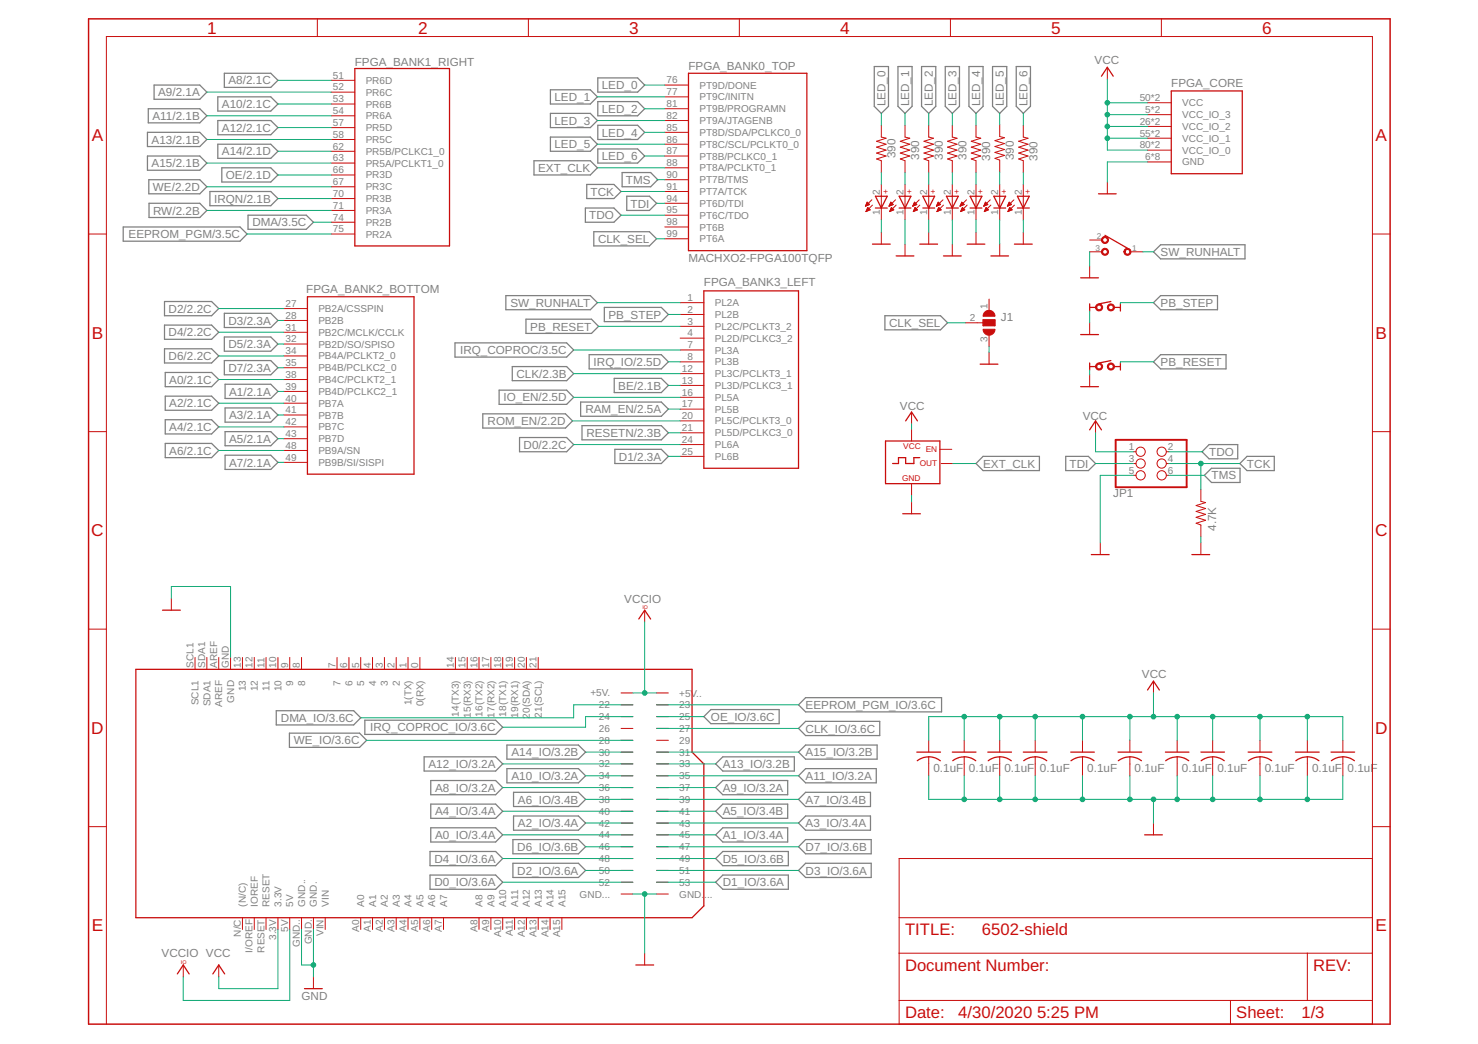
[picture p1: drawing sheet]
<svg xmlns="http://www.w3.org/2000/svg" width="297mm" height="210mm" viewBox="0 0 297 210" stroke-linecap="round" stroke-linejoin="round" font-family="sans-serif">
<g fill="none" stroke="#808080" stroke-width=".25">
<path d="M31 17.1h9.2l1.4 1.4-1.4 1.5h-9.2zM43.8 19.5h10.6l1.5 1.4-1.5 1.4h-10.6zM45.1 14.7h9.3l1.5 1.5-1.5 1.4h-9.3zM110.6 18.1h8l1.5 1.4-1.5 1.4h-8zM120.1 15.7h8l1.5 1.4-1.5 1.4h-8zM175.7 13.4h2.9v8l-1.5 1.4-1.4-1.4zM180.5 13.4h2.8v8l-1.4 1.4-1.4-1.4zM185.2 13.4h2.9v8l-1.5 1.4-1.4-1.4zM190 13.4h2.8v8l-1.4 1.4-1.4-1.4zM194.7 13.4h2.9v8l-1.4 1.4-1.5-1.4zM199.5 13.4h2.8v8l-1.4 1.4-1.4-1.4zM204.2 13.4h2.9v8l-1.4 1.4-1.5-1.4z"/>
<path d="M29.6 31.4h10.6l1.4 1.4-1.4 1.4h-10.6zM29.6 26.6h10.6l1.4 1.4-1.4 1.5h-10.6zM29.8 21.9h10.4l1.4 1.4-1.4 1.4h-10.4zM29.9 36.1h10.3l1.4 1.4-1.4 1.5h-10.3zM42.2 38.5h12.2l1.5 1.4-1.5 1.5h-12.2zM43.8 24.2h10.6l1.5 1.5-1.5 1.4h-10.6zM43.8 29h10.6l1.5 1.4-1.5 1.4h-10.6zM44.6 33.7h9.8l1.5 1.5-1.5 1.4h-9.8zM107.3 32.3h11.3l1.5 1.4-1.5 1.5h-11.3zM110.6 22.8h8l1.5 1.4-1.5 1.5h-8zM110.6 27.6h8l1.5 1.4-1.5 1.4h-8zM117.9 37.1h5.5l1.4 1.4-1.4 1.4h-5.5z"/>
<path d="M120.1 20.4h8l1.5 1.5-1.5 1.4h-8zM120.1 25.2h8l1.5 1.4-1.5 1.4h-8zM120.1 30h8l1.5 1.4-1.5 1.4h-8zM125 34.7h5.8l1.4 1.4-1.4 1.4h-5.8zM126 39.5h4.5l1.5 1.4-1.5 1.4h-4.5zM24.8 45.6h23.4l1.5 1.5-1.5 1.4h-23.4zM30 40.9h10.2l1.4 1.4-1.4 1.4h-10.2zM49.8 43.3h11.8l1.4 1.4-1.4 1.4h-11.8zM101.7 59.4h16.9l1.5 1.5-1.5 1.4h-16.9zM117.6 41.8h5.8l1.4 1.5-1.4 1.4h-5.8zM119.3 46.6h11.2l1.5 1.4-1.5 1.4h-11.2zM231.8 50.6l1.5-1.4h16.9v2.8h-16.9z"/>
<path d="M33.1 70.1h9.4l1.5 1.5-1.5 1.4h-9.4zM33.1 60.6h9.4l1.5 1.4-1.5 1.5h-9.4zM33.1 65.4h9.4l1.5 1.4-1.5 1.4h-9.4zM33.2 74.9h9.3l1.5 1.4-1.5 1.4h-9.3zM33.2 79.7h9.3l1.5 1.4-1.5 1.4h-9.3zM45.1 72.5h9.3l1.5 1.4-1.5 1.5h-9.3zM45.1 63h9.3l1.5 1.4-1.5 1.4h-9.3zM45.1 67.8h9.3l1.5 1.4-1.5 1.4h-9.3zM45.2 77.3h9.2l1.5 1.4-1.5 1.4h-9.2zM91.4 68.9h22.5l1.4 1.5-1.4 1.4h-22.5zM100.3 78.4h13.6l1.4 1.5-1.4 1.4h-13.6zM103 73.7h10.9l1.4 1.4-1.4 1.4h-10.9z"/>
<path d="M105.7 64.2h13.2l1.4 1.4-1.4 1.4h-13.2zM118.4 71.3h14.5l1.4 1.4-1.4 1.5h-14.5zM121.5 61.8h11.4l1.4 1.4-1.4 1.5h-11.4zM123.4 76.1h9.5l1.4 1.4-1.4 1.4h-9.5zM177.8 63.5h11.2l1.4 1.4-1.4 1.4h-11.2zM231.8 60.9l1.5-1.5h11.4v2.9h-11.4zM231.8 72.7l1.5-1.4h13.1v2.9h-13.1zM33.2 84.4h9.3l1.5 1.4-1.5 1.4h-9.3zM33.2 89.2h9.3l1.5 1.4-1.5 1.4h-9.3zM45.2 91.5h9.2l1.5 1.5-1.5 1.4h-9.2zM45.2 82h9.2l1.5 1.4-1.5 1.5h-9.2zM45.2 86.8h9.2l1.5 1.4-1.5 1.4h-9.2z"/>
<path d="M97 83.2h16.6l1.5 1.4-1.5 1.5h-16.6zM104.4 88h9.5l1.4 1.4-1.4 1.4h-9.5zM116.7 80.8h16.2l1.4 1.5-1.4 1.4h-16.2zM117 85.6h15.9l1.4 1.4-1.4 1.4h-15.9zM123.6 90.3h9.3l1.4 1.5-1.4 1.4h-9.3zM197.6 91.8h11.3v2.8h-11.3l-1.4-1.4zM214.2 91.8h4.5l1.5 1.4-1.5 1.4h-4.5zM242 95.6l1.5-1.5h5.7v2.9h-5.7zM243 89.4h5.8v2.8h-5.8l-1.4-1.4zM250.6 91.8h5.5v2.8h-5.5l-1.4-1.4zM55.5 142.9h15.6l1.4 1.4-1.4 1.5h-15.6zM58.2 147.4h14.1l1.4 1.4-1.4 1.5h-14.1z"/>
<path d="M73.3 144.8h26.3l1.4 1.4-1.4 1.5h-26.3zM85.2 152.2h14.4l1.4 1.4-1.4 1.4h-14.4zM86.6 156.9h13l1.4 1.4-1.4 1.5h-13zM101.9 149.8h14.3l1.5 1.4-1.5 1.4h-14.3zM101.9 154.5h14.3l1.5 1.5-1.5 1.4h-14.3zM103.2 159.3h13l1.5 1.4-1.5 1.5h-13zM141.5 144.1l1.4-1.4h13.7v2.8h-13.7zM143.8 153.6l1.5-1.4h14.3v2.8h-14.3zM143.8 158.3l1.5-1.4h13v2.9h-13zM160.5 151.2l1.4-1.4h14.4v2.8h-14.4zM160.5 146.5l1.4-1.5h14.9v2.9h-14.9zM161.9 154.5h14.2v2.9h-14.2l-1.4-1.4z"/>
<path d="M161.9 140.3h27.3v2.8h-27.3l-1.4-1.4zM86.4 175.9h13.2l1.4 1.5-1.4 1.4h-13.2zM86.4 171.2h13.2l1.4 1.4-1.4 1.5h-13.2zM86.6 161.7h13l1.4 1.4-1.4 1.4h-13zM86.6 166.4h13l1.4 1.5-1.4 1.4h-13zM103.1 168.8h13.1l1.5 1.4-1.5 1.5h-13.1zM103.1 173.6h13.1l1.5 1.4-1.5 1.4h-13.1zM103.2 164.1h13l1.5 1.4-1.5 1.4h-13zM143.8 163.1l1.5-1.4h13v2.8h-13zM143.8 167.9l1.5-1.5h13v2.9h-13zM143.8 172.6l1.5-1.4h13.1v2.9h-13.1zM143.8 177.4l1.5-1.5h13.1v2.9h-13.1z"/>
<path d="M160.5 160.7l1.4-1.4h13v2.9h-13zM160.5 165.5l1.4-1.4h13v2.8h-13zM161.9 168.8h13.2v2.9h-13.2l-1.4-1.5zM161.9 173.6h13.2v2.8h-13.2l-1.4-1.4z"/>
</g>
<g fill="none" stroke="#c90d0c" stroke-width=".2">
<path d="M63.8 3.8v3.5M66.5 16.2h4.8M66.5 18.5h4.8M106.2 3.8v3.5M133.6 17.1h4.8M133.6 19.5h4.8M148.6 3.8v3.5M191 3.8v3.5M222.5 13.5v2.4M233.4 3.8v3.5M66.5 20.9h4.8M66.5 23.3h4.8"/>
<path d="M66.5 25.7h4.8M66.5 28h4.8M66.5 30.4h4.8M66.5 32.8h4.8M66.5 35.2h4.8M66.5 37.5h4.8M66.5 39.9h4.8M133.6 21.9h4.8M133.6 24.2h4.8M133.6 26.6h4.8M133.6 29h4.8M133.6 31.4h4.8"/>
<path d="M133.6 33.7h4.8M133.6 36.1h4.8M133.6 38.5h4.8M177.1 25.2v2.4l1 .2-1.9 .6 1.9 .6-1.9 .6 1.9 .6-1.9 .6 1.9 .6-1.9 .6 .9 .3v2.4M177.1 37.1v7.1M181.9 25.2v2.4l.9 .2-1.9 .6 1.9 .6-1.9 .6 1.9 .6-1.9 .6 1.9 .6-1.9 .6 1 .3v2.4M181.9 37.1v7.1M186.6 25.2v2.4l1 .2-1.9 .6 1.9 .6-1.9 .6 1.9 .6-1.9 .6 1.9 .6-1.9 .6 .9 .3v2.4M186.6 37.1v7.1M191.4 25.2v2.4l.9 .2-1.9 .6 1.9 .6-1.9 .6 1.9 .6-1.9 .6 1.9 .6-1.9 .6 1 .3v2.4M191.4 37.1v7.1M196.2 25.2v2.4l.9 .2-1.9 .6 1.9 .6-1.9 .6 1.9 .6-1.9 .6 1.9 .6-1.9 .6 1 .3v2.4"/>
<path d="M196.2 37.1v7.1M200.9 25.1v2.4l1 .2-1.9 .6 1.9 .6-1.9 .6 1.9 .6-1.9 .5 1.9 .6-1.9 .6 .9 .4v2.4M200.9 37.1v7.1M205.7 25.2v2.4l.9 .2-1.9 .6 1.9 .6-1.9 .6 1.9 .6-1.9 .6 1.9 .6-1.9 .6 1 .3v2.4M205.7 37.1v7.1M222.5 36.6v2.4M230.6 20.7h4.8M230.6 25.4h4.8M230.6 30.2h4.8M230.6 27.8h4.8M230.6 32.6h4.8M230.6 23.1h4.8"/>
<path d="M17.8 47.1h3.6M66.5 47.1h4.8M66.5 42.3h4.8M66.5 44.7h4.8M133.6 40.9h4.8M133.6 43.3h4.8M133.6 45.6h4.8M133.6 48h4.8M173.9 41.4h.2M174 41.3h.3M174.1 41.2h.5M174.1 42.5h.1"/>
<path d="M174.1 41.1h.6M174.1 42.4h.3M174.1 41h.5M174.1 42.3h.5M174.2 40.9h.3M174.2 42.2h.7M174.2 40.7h.2M174.2 42.1h.6M174.3 40.6l.5 .5-.9 .4zM174.3 42h.3M174.3 41.8h.2M174.4 41.7l.5 .5-.9 .3z"/>
<path d="M174.4 41.7h.1M175.2 40.2l-1.3 1.3M175.3 41.2l-1.3 1.3M177.1 46.7v2.4M178.7 41.4h.1M178.8 41.3h.3M178.8 41.2h.6M178.8 42.5h.1M178.9 41.1h.6M178.9 42.4h.2M178.9 41h.4M178.9 42.3h.5"/>
<path d="M178.9 40.9h.3M178.9 42.2h.7M179 40.7h.1M179 42.1h.5M179 40.6l.5 .5-.8 .4zM179 42h.4M179.1 41.8h.2M179.1 41.7h.1M179.6 42.2l-.4-.5-.4 .8M179.6 42.2l-.8 .3M180 40.2l-1.3 1.3M180.1 41.2l-1.3 1.3"/>
<path d="M181.9 49.1v2.4M183.5 41.4h.1M183.5 41.3h.4M183.6 41.2h.5M183.6 42.5h.1M183.6 41.1h.6M183.6 42.4h.3M183.6 41h.5M183.7 42.3h.4M183.7 40.9h.3M183.7 42.2h.7M183.7 40.7h.2"/>
<path d="M183.7 42.1h.6M183.8 40.6l.5 .5-.9 .4zM183.8 42h.3M183.9 41.8h.1M183.9 41.7h.1M184.4 42.2l-.5-.5-.3 .8M184.4 42.2l-.8 .3M184.7 40.2l-1.3 1.3M184.8 41.2l-1.2 1.3M186.6 46.7v2.4M188.2 41.4h.2M188.3 41.3h.3"/>
<path d="M188.3 41.2h.6M188.3 42.5h.1M188.4 41.1h.6M188.4 42.4h.2M188.4 41h.5M188.4 42.3h.5M188.4 40.9h.3M188.5 42.2h.6M188.5 40.7h.1M188.5 42.1h.5M188.6 42h.3M188.6 40.6l.4 .5-.8 .4z"/>
<path d="M188.6 41.8h.2M188.7 41.7h.1M188.7 41.7l.4 .5-.8 .3zM189.5 40.2l-1.3 1.3M189.6 41.2l-1.3 1.3M191.4 49.1v2.4M193 41.4h.1M193 41.3h.4M193.1 41.2h.5M193.1 42.5h.1M193.1 41.1h.6M193.1 42.4h.3"/>
<path d="M193.2 41h.4M193.2 42.3h.5M193.2 40.9h.3M193.2 42.2h.7M193.3 40.7h.1M193.3 42.1h.5M193.3 40.6l.5 .5-.9 .4zM193.3 42h.4M193.4 41.8h.1M193.4 41.7h.1M193.9 42.2l-.5-.5-.3 .8M193.9 42.2l-.8 .3"/>
<path d="M194.2 40.2l-1.3 1.3M194.4 41.2l-1.3 1.3M196.2 46.7v2.4M197.7 41.4h.2M197.8 41.3h.3M197.8 41.2h.6M197.8 42.5h.1M197.9 41.1h.6M197.9 42.4h.2M197.9 41h.5M197.9 42.3h.5M198 40.9h.3"/>
<path d="M198 42.2h.6M198 40.7h.1M198 42.1h.5M198.1 40.6l.4 .5-.8 .4zM198.1 42h.3M198.1 41.8h.2M198.2 41.7h.1M198.6 42.2l-.4-.5-.4 .8M198.6 42.2l-.8 .3M199 40.2l-1.3 1.3M199.1 41.2l-1.3 1.3M200.9 49.1v2.4"/>
<path d="M202.5 41.4h.1M202.5 41.3h.4M202.6 41.2h.5M202.6 42.5h.1M202.6 41.1h.6M202.6 42.4h.3M202.7 41h.4M202.7 42.3h.5M202.7 40.9h.3M202.7 42.2h.7M202.8 40.7h.1M202.8 42.1h.5"/>
<path d="M202.8 42h.4M202.8 40.6l.5 .5-.8 .4zM202.9 41.8h.2M202.9 41.7h.1M202.9 41.7l.5 .5-.8 .3zM203.8 40.2l-1.3 1.3M203.9 41.2l-1.3 1.3M205.7 46.7v2.4M219 48.3h2.4M219 50.6h2.4M219 53.5v2.4M227.3 50.6h2.4"/>
<path d="M275.8 47.1h3.6M57 62h4.8M57 64.4h4.8M57 66.8h4.8M57 69.2h4.8M57 71.6h4.8M57 73.9h4.8M57 76.3h4.8M57 78.7h4.8M136.7 60.9h4.8M136.7 63.2h4.8M136.7 70.4h4.8"/>
<path d="M136.7 72.7h4.8M136.7 75.1h4.8M136.7 77.5h4.8M136.7 79.9h4.8M136.7 65.6h4.8M136.7 68h4.8M194 64.9h3.6M197.6 64.3h2.4v1.2h-2.4zM198.8 60.1v2.4M198.8 67.3v2.4M198.8 70.8v2.4M219 64.9v2.4"/>
<path d="M219 75.4v2.3M17.8 86.8h3.6M57 81.1h4.8M57 83.4h4.8M57 85.8h4.8M57 88.2h4.8M57 90.6h4.8M57 93h4.8M136.7 82.3h4.8M136.7 84.6h4.8M136.7 87h4.8M136.7 89.4h4.8"/>
<path d="M136.7 91.8h4.8M183.2 82.8v2.4M183.2 86.3v2.4M183.2 97.2v2.4M188.9 90.3h2.4M189.1 93.2h2.4M220.2 84.6v2.4M227.8 90.8h.5M227.8 93.2h.5M227.8 95.6h.5M234.4 90.8h.5M234.4 93.2h.5"/>
<path d="M234.4 95.6h.5M241.3 98.4v2.4l1 .2-1.9 .6 1.9 .6-1.9 .6 1.9 .6-1.9 .6 1.9 .6-1.9 .6 .9 .4v2.3M275.8 86.8h3.6M183.2 100.9v2.4M221.1 109.1v2.4M241.3 109.1v2.4M17.8 126.5h3.6M34.4 120.3v2.4M39.2 132.2v2.4M41.6 132.2v2.4M44 132.2v2.4M46.3 132.2v2.4"/>
<path d="M48.7 132.2v2.4M51.1 132.2v2.4M53.5 132.2v2.4M55.9 132.2v2.4M58.2 132.2v2.4M60.6 132.2v2.4M67.7 132.2v2.4M70.1 132.2v2.4M72.5 132.2v2.4M74.9 132.2v2.4M77.3 132.2v2.4M79.6 132.2v2.4"/>
<path d="M82 132.2v2.4M84.4 132.2v2.4M91.5 132.2v2.4M93.9 132.2v2.4M96.3 132.2v2.4M98.7 132.2v2.4M101 132.2v2.4M103.4 132.2v2.4M105.8 132.2v2.4M108.2 132.2v2.4M124.8 139.3h2.4M129.6 122.7v2.4"/>
<path d="M132 139.3h2.3M231.8 136.9v2.4M275.8 126.5h3.6M124.8 141.7h2.4M124.8 144.1h2.4M124.8 146.5h2.4M124.8 148.8h2.4M124.8 151.2h2.4M124.8 153.6h2.4M124.8 156h2.4M124.8 158.3h2.4M132 141.7h2.3"/>
<path d="M132 144.1h2.3M132 146.5h2.3M132 148.8h2.3M132 151.2h2.3M132 153.6h2.3M132 156h2.3M132 158.3h2.3M186.6 148.8v2.4M186.6 152.2v3.8M193.8 148.8v2.4M193.8 152.2v3.8M200.9 148.8v2.4"/>
<path d="M200.9 152.2v3.8M208 148.8v2.4M208 152.2v3.8M217.6 148.8v2.4M217.6 152.2v3.8M227.1 148.8v2.4M227.1 152.2v3.8M236.6 148.8v2.4M236.6 152.2v3.8M243.7 148.8v2.4M243.7 152.2v3.8M253.2 148.8v2.4"/>
<path d="M253.2 152.2v3.8M262.7 148.8v2.4M262.7 152.2v3.8M269.9 148.8v2.4M269.9 152.2v3.8M17.8 166.2h3.6M124.8 160.7h2.4M124.8 163.1h2.4M124.8 165.5h2.4M124.8 167.9h2.4M124.8 170.2h2.4M124.8 172.6h2.4"/>
<path d="M124.8 175h2.4M124.8 177.4h2.4M124.8 179.7h2.4M132 160.7h2.3M132 163.1h2.3M132 165.5h2.3M132 167.9h2.3M132 170.2h2.3M132 172.6h2.3M132 175h2.3M132 177.4h2.3M132 179.7h2.3"/>
<path d="M231.8 165.5v2.4M275.8 172.6h-95.1v33.3h95.1v-198.6h-254.4v198.6M275.8 166.2h3.6M36.8 194v2.4M44 194v2.4M48.7 184.5v2.4M51.1 184.5v2.4M53.5 184.5v2.4M55.9 184.5v2.4M58.2 184.5v2.4M60.6 184.5v2.4M63 184.5v2.4"/>
<path d="M63 196.4v2.4M65.4 184.5v2.4M72.5 184.5v2.4M74.9 184.5v2.4M77.3 184.5v2.4M79.6 184.5v2.4M82 184.5v2.4M84.4 184.5v2.4M86.8 184.5v2.4M89.1 184.5v2.4M96.3 184.5v2.4M98.7 184.5v2.4"/>
<path d="M101 184.5v2.4M103.4 184.5v2.4M105.8 184.5v2.4M108.2 184.5v2.4M110.6 184.5v2.4M112.9 184.5v2.4M129.6 191.6v2.4M180.7 191.6h95.1M180.7 184.5h95.1M262.7 191.6v9.5M180.7 201.1h95.1M247.3 201.1v4.8"/>
<circle cx="229.2" cy="95.6" r=".93"/>
<circle cx="229.2" cy="90.8" r=".93"/>
<circle cx="229.2" cy="93.2" r=".93"/>
<circle cx="233.5" cy="90.8" r=".93"/>
<circle cx="233.5" cy="93.2" r=".93"/>
<circle cx="233.5" cy="95.6" r=".93"/>
</g>
<g fill="none" stroke="#c90d0c" stroke-width=".25">
<path d="M71.3 13.8h19v35.6h-19zM138.4 14.7h23.8v35.7h-23.8zM221.4 15.3l1.1-1.8 1.2 1.8M235.4 18.3h14.3v16.6h-14.3zM175.9 39.5h2.4l-1.2 2.3zM180.7 39.5h2.4l-1.2 2.3zM185.5 39.5h2.3l-1.2 2.3zM190.2 39.5h2.4l-1.2 2.3zM195 39.5h2.3l-1.1 2.3zM199.7 39.5h2.4l-1.2 2.3zM204.5 39.5h2.4l-1.2 2.3zM220.8 39h3.5"/>
<path d="M61.8 59.7h21.4v35.6h-21.4zM141.5 58.5h19v35.6h-19zM175.3 49.1h3.6M175.9 41.8h2.4M180.1 51.5h3.6M180.7 41.8h2.4M184.8 49.1h3.6M185.5 41.8h2.3M189.6 51.5h3.6M190.2 41.8h2.4M194.4 49.1h3.5M195 41.8h2.3"/>
<path d="M199.1 51.5h3.6M199.7 41.8h2.4M203.9 49.1h3.6M204.5 41.8h2.4M217.2 55.9h3.6M222.1 47.3l4.5 2.6M197 73.2h3.6M217.2 77.7h3.6M217.2 67.3h3.6M219 73.7h1.2M219 61.1v1.4M219 73v1.4"/>
<path d="M219 61.8h1.2M223.3 72.5l-2.4 .5M223.3 60.6l-2.4 .5M224 73.7h1.2M224 61.8h1.2M225.2 61.1v1.4M225.2 73v1.4M178 88.7h10.9v8.5h-10.9zM182 84.6l1.2-1.8 1.2 1.8M184.8 92h-1.1v1.2h-1.7v-1.2h-1.4v1.2h-1.2M219 86.4l1.2-1.8 1.2 1.8M181.4 103.3h3.6"/>
<path d="M219.3 111.5h3.6M239.5 111.5h3.6M27.3 134.6h111.8v16.6l2.4 2.4v28.5l-2.4 2.4h-111.8zM32.7 122.7h3.5M128.4 124.5l1.2-1.8 1.2 1.8M230.6 138.7l1.2-1.8 1.2 1.8M184.3 151.2h4.7M186.6 152.1l1.5 .3 .9 .6M186.6 152.2l-.9 .1-1.4 .7M191.4 151.2h4.8M193.8 152.1l1.4 .3 .9 .6M193.8 152.2l-1 .1-1.3 .7"/>
<path d="M198.5 151.2h4.8M200.9 152.1l1.5 .3 .8 .6M200.9 152.2l-1 .1-1.3 .7M205.7 151.2h4.7M208 152.1l1.5 .3 .9 .6M208 152.2l-.9 .1-1.4 .7M215.2 151.2h4.7M217.6 152.1l1.4 .3 .9 .6M217.6 152.2l-1 .1-1.4 .7M224.7 151.2h4.7M227.1 152.1l1.4 .3 .9 .6M227.1 152.2l-1 .1-1.4 .7"/>
<path d="M234.2 151.2h4.8M236.6 152.1l1.4 .3 .9 .6M236.6 152.2l-1 .1-1.3 .7M241.3 151.2h4.8M243.7 152.1l1.5 .3 .8 .6M243.7 152.2l-1 .1-1.3 .7M250.8 151.2h4.8M253.2 152.1l1.5 .3 .9 .6M253.2 152.2l-1 .1-1.3 .7M260.3 151.2h4.8M262.7 152.1l1.5 .3 .9 .6M262.7 152.2l-1 .1-1.3 .7"/>
<path d="M267.5 151.2h4.7M269.9 152.1l1.4 .3 .9 .6M269.9 152.2l-1 .1-1.3 .7M230 167.9h3.6M35.6 195.8l1.2-1.8 1.2 1.8M42.8 195.8l1.2-1.8 1.1 1.8M61.2 198.8h3.6M127.8 194h3.6"/>
</g>
<g fill="#c90d0c" stroke="#c90d0c" stroke-width=".2">
<path d="M220.4 73.2a.71 .71 0 0 1 1.1 .1 .71 .71 0 0 1-.4 1.1 .71 .71 0 0 1-.9-.7h.2a.48 .48 0 0 1 .6-.5 .48 .48 0 0 1 .2 .8 .48 .48 0 0 1-.7-.1l-.1-.2h-.2z" fill-rule="evenodd"/>
<path d="M222.7 73.2a.71 .71 0 0 1 1.2 .1 .71 .71 0 0 1-.4 1.1 .71 .71 0 0 1-1-.7h.3a.48 .48 0 0 1 .6-.5 .48 .48 0 0 1 .2 .8 .48 .48 0 0 1-.8-.1v-.2h-.3z" fill-rule="evenodd"/>
<path d="M226.1 50.1a.71 .71 0 0 1 1.1 .2 .71 .71 0 0 1-.4 1 .71 .71 0 0 1-.9-.7h.2a.47 .47 0 0 1 .7-.4 .47 .47 0 0 1 .1 .8 .47 .47 0 0 1-.8-.2v-.2h-.2z" fill-rule="evenodd"/>
<path d="M221.6 50.1a.71 .71 0 0 1 1.1 .2 .71 .71 0 0 1-.4 1 .71 .71 0 0 1-.9-.7h.2a.48 .48 0 0 1 .6-.4 .48 .48 0 0 1 .2 .7 .48 .48 0 0 1-.8-.1v-.2h-.2z" fill-rule="evenodd"/>
<path d="M221.6 47.8a.71 .71 0 0 1 1.1 .1 .71 .71 0 0 1-.4 1 .71 .71 0 0 1-.9-.6h.2a.48 .48 0 0 1 .6-.5 .48 .48 0 0 1 .2 .8 .48 .48 0 0 1-.8-.2v-.1h-.2z" fill-rule="evenodd"/>
<path d="M220.4 61.3a.71 .71 0 0 1 1.1 .1 .71 .71 0 0 1-.4 1.1 .71 .71 0 0 1-.9-.7h.2a.48 .48 0 0 1 .6-.5 .48 .48 0 0 1 .2 .8 .48 .48 0 0 1-.7-.1l-.1-.2h-.2z" fill-rule="evenodd"/>
<path d="M222.7 61.3a.71 .71 0 0 1 1.2 .1 .71 .71 0 0 1-.4 1.1 .71 .71 0 0 1-1-.7h.3a.48 .48 0 0 1 .6-.5 .48 .48 0 0 1 .2 .8 .48 .48 0 0 1-.8-.1v-.2h-.3z" fill-rule="evenodd"/>
<path d="M197.6 66.2h2.4a1.2 1.2 0 0 1-1.2 1.2 1.2 1.2 0 0 1-1.2-1.2z" fill-rule="evenodd"/>
<path d="M198 62.7a1.19 1.19 0 0 1 1.3-.2 1.19 1.19 0 0 1 .7 1.1h-2.4z" fill-rule="evenodd"/>
</g>
<path d="M17.8 3.8h261.6v202.1h-261.6z" fill="none" stroke="#c90d0c" stroke-width=".3"/>
<path d="M224.2 88.4h14.3v9.6h-14.3z" fill="none" stroke="#c90d0c" stroke-width=".38"/>
<path d="M197.6 64.3h2.4v1.2h-2.4z" fill="#c90d0c" stroke="#c90d0c" stroke-width=".2"/>
<g fill="none" stroke="#0dab76" stroke-width=".2">
<path d="M41.6 18.5h24.9M55.9 16.2h10.6M120.1 19.5h13.5M129.6 17.1h4M222.5 15.9v14.3h8.1M41.6 32.8h24.9M41.6 28h24.9M41.6 23.3h24.9M41.6 37.5h24.9M55.9 35.2h10.6M55.9 20.9h10.6M55.9 25.7h10.6"/>
<path d="M55.9 30.4h10.6M55.9 39.9h10.6M120.1 24.2h13.5M120.1 29h13.5M120.1 33.7h13.5M124.8 38.5h8.8M129.6 21.9h4M129.6 26.6h4M129.6 31.4h4M132 36.1h1.6M177.1 22.8v2.4M177.1 34.7v2.4"/>
<path d="M181.9 22.8v2.4M181.9 34.7v2.4M186.6 22.8v2.4M186.6 34.7v2.4M191.4 22.8v2.4M191.4 34.7v2.4M196.2 22.8v2.4M196.2 34.7v2.4M200.9 22.8v2.3M200.9 34.6v2.5M205.7 22.8v2.4M205.7 34.7v2.4"/>
<path d="M222.5 27.8h8.1M222.5 25.4h8.1M222.5 23.1h8.1M222.5 20.7h8.1M230.6 32.6h-8.1v4M41.6 42.3h24.9M49.7 47.1h16.8M63 44.7h3.5M124.8 43.3h8.8M132 48h1.6M132 40.9h1.6M177.1 44.2v2.5"/>
<path d="M181.9 44.2v4.9M186.6 44.2v2.5M191.4 44.2v4.9M196.2 44.2v2.5M200.9 44.2v4.9M205.7 44.2v2.5M219 50.6v2.9M229.7 50.6h2.1M44 71.6h13M44 76.3h13M44 66.8h13M44 62h13"/>
<path d="M55.9 73.9h1.1M55.9 69.2h1.1M55.9 64.4h1.1M55.9 78.7h1.1M115.3 79.9h21.4M115.3 75.1h21.4M115.3 70.4h21.4M120.1 60.9h16.6M120.3 65.6h16.4M134.3 77.5h2.4M134.3 63.2h2.4M134.3 72.7h2.4"/>
<path d="M190.4 64.9h3.6M198.8 69.7v1.1M219 62.5v2.4M219 74.4v1M231.8 60.9h-6.6v.2M231.8 72.7h-6.6v.3M44 81.1h13M44 85.8h13M44 90.6h13M55.9 93h1.1M55.9 88.2h1.1M55.9 83.4h1.1"/>
<path d="M115.1 84.6h21.6M115.3 89.4h21.4M134.3 91.8h2.4M134.3 87h2.4M134.3 82.3h2.4M183.2 85.2v1.1M183.2 99.6v1.3M191.5 93.2h4.6M220.2 87v3.8h7.6M220.2 93.2h7.6M227.8 95.6h-6.7v13.5M234.9 95.6h7.1"/>
<path d="M234.9 90.8h6.8M234.9 93.2h14.3M241.3 93.2v5.2M241.3 107.9v1.2M34.4 120.3v-2.4h11.9v14.3M127.2 139.3h4.8M129.6 125.1v14.2M231.8 139.3v4.8M73.7 148.8h53.5M101 153.6h26.2M101 158.3h26.2M117.7 151.2h9.5"/>
<path d="M117.7 156h9.5M127.2 144.1h-9.5v2.1h-16.7M127.2 141.7h-11.9v2.6h-42.8M132 144.1h9.5M132 151.2h28.5M132 153.6h11.8M132 156h28.5M132 158.3h11.8M132 141.7h28.5M132 146.5h28.5M186.6 156v4.7h83.3v-4.7M186.6 148.8v-4.7h83.3v4.7"/>
<path d="M193.8 144.1v4.7M193.8 156v4.7M200.9 144.1v4.7M200.9 156v4.7M208 144.1v4.7M208 156v4.7M217.6 144.1v4.7M217.6 156v4.7M227.1 144.1v4.7M227.1 156v4.7M236.6 144.1v4.7M236.6 156v4.7"/>
<path d="M243.7 144.1v4.7M243.7 156v4.7M253.2 144.1v4.7M253.2 156v4.7M262.7 144.1v4.7M262.7 156v4.7M101 163.1h26.2M101 167.9h26.2M101 172.6h26.2M101 177.4h26.2M117.7 160.7h9.5M117.7 165.5h9.5"/>
<path d="M117.7 170.2h9.5M117.7 175h9.5M127.2 179.7h4.8M129.6 179.7v11.9M132 160.7h28.5M132 163.1h11.8M132 165.5h28.5M132 167.9h11.8M132 170.2h28.5M132 172.6h11.8M132 175h28.5M132 177.4h11.8"/>
<path d="M231.8 160.7v4.8M55.9 186.9v11.9h-11.9v-2.4M58.2 186.9v14.2h-21.4v-4.7M60.6 186.9v7.1h2.4M63 186.9v9.5"/>
</g>
<g fill="#0dab76" stroke="#0dab76" stroke-width=".2">
<circle cx="63" cy="194" r=".47"/>
<circle cx="231.8" cy="160.7" r=".47"/>
<circle cx="236.6" cy="160.7" r=".47"/>
<circle cx="243.7" cy="160.7" r=".47"/>
<circle cx="227.1" cy="160.7" r=".47"/>
<circle cx="217.6" cy="160.7" r=".47"/>
<circle cx="253.2" cy="160.7" r=".47"/>
<circle cx="208" cy="160.7" r=".47"/>
<circle cx="200.9" cy="160.7" r=".47"/>
<circle cx="193.8" cy="160.7" r=".47"/>
<circle cx="262.7" cy="160.7" r=".47"/>
<circle cx="129.6" cy="179.7" r=".47"/>
<circle cx="231.8" cy="144.1" r=".47"/>
<circle cx="236.6" cy="144.1" r=".47"/>
<circle cx="243.7" cy="144.1" r=".47"/>
<circle cx="227.1" cy="144.1" r=".47"/>
<circle cx="217.6" cy="144.1" r=".47"/>
<circle cx="253.2" cy="144.1" r=".47"/>
<circle cx="208" cy="144.1" r=".47"/>
<circle cx="200.9" cy="144.1" r=".47"/>
<circle cx="193.8" cy="144.1" r=".47"/>
<circle cx="262.7" cy="144.1" r=".47"/>
<circle cx="222.5" cy="27.8" r=".47"/>
<circle cx="222.5" cy="25.4" r=".47"/>
<circle cx="222.5" cy="23.1" r=".47"/>
<circle cx="222.5" cy="20.7" r=".47"/>
<circle cx="241.3" cy="93.2" r=".47"/>
<circle cx="129.6" cy="139.3" r=".47"/>
</g>
<g font-size="3.5" fill="#c90d0c">
<text x="41.6" y="6.8">1</text>
<text x="84" y="6.8">2</text>
<text x="126.4" y="6.8">3</text>
<text x="168.8" y="6.8">4</text>
<text x="211.3" y="6.8">5</text>
<text x="253.7" y="6.8">6</text>
<text x="18.4" y="28.4">A</text>
<text x="276.5" y="28.4">A</text>
<text x="18.4" y="68.1">B</text>
<text x="276.5" y="68.1">B</text>
<text x="18.3" y="107.8">C</text>
<text x="276.4" y="107.8">C</text>
<text x="18.3" y="147.5">D</text>
<text x="276.4" y="147.5">D</text>
<text x="18.4" y="187.3">E</text>
<text x="276.5" y="187.3">E</text>
</g>
<g font-size="3.3" fill="#c90d0c">
<text x="181.9" y="188.1">TITLE:</text>
<text x="197.3" y="188.1">6502-shield</text>
<text x="181.9" y="195.2">Document Number:</text>
<text x="263.9" y="195.2">REV:</text>
<text x="181.9" y="204.7">Date:</text>
<text x="192.6" y="204.7">4/30/2020</text>
<text x="208.4" y="204.7">5:25 PM</text>
<text x="248.5" y="204.7">Sheet:</text>
<text x="261.5" y="204.7">1/3</text>
</g>
<g font-size="2.3" fill="#808080">
<text x="45.9" y="17">A8/2.1C</text>
<text x="71.3" y="13.3">FPGA_BANK1_RIGHT</text>
<text x="120.9" y="17.9">LED_0</text>
<text x="138.4" y="14">FPGA_BANK0_TOP</text>
<text x="220" y="12.8">VCC</text>
<text x="235.4" y="17.6">FPGA_CORE</text>
<text x="31.8" y="19.4">A9/2.1A</text>
<text x="44.6" y="21.7">A10/2.1C</text>
<text x="111.4" y="20.3">LED_1</text>
<text x="120.9" y="22.7">LED_2</text>
<text x="178" y="21.4" transform="rotate(-90 178 21.4)">LED_0</text>
<text x="182.7" y="21.4" transform="rotate(-90 182.7 21.4)">LED_1</text>
<text x="187.5" y="21.4" transform="rotate(-90 187.5 21.4)">LED_2</text>
<text x="192.2" y="21.4" transform="rotate(-90 192.2 21.4)">LED_3</text>
<text x="197" y="21.4" transform="rotate(-90 197 21.4)">LED_4</text>
<text x="201.7" y="21.4" transform="rotate(-90 201.7 21.4)">LED_5</text>
<text x="206.5" y="21.4" transform="rotate(-90 206.5 21.4)">LED_6</text>
<text x="30.5" y="28.9">A13/2.1B</text>
<text x="30.6" y="24.1">A11/2.1B</text>
<text x="44.6" y="26.5">A12/2.1C</text>
<text x="111.4" y="25.1">LED_3</text>
<text x="111.4" y="29.8">LED_5</text>
<text x="120.9" y="27.5">LED_4</text>
<text x="30.5" y="33.6">A15/2.1B</text>
<text x="44.6" y="31.3">A14/2.1D</text>
<text x="108.2" y="34.6">EXT_CLK</text>
<text x="120.9" y="32.2">LED_6</text>
<text x="180" y="31.8" transform="rotate(-90 180 31.8)">390</text>
<text x="184.7" y="32.1" transform="rotate(-90 184.7 32.1)">390</text>
<text x="189.5" y="32.1" transform="rotate(-90 189.5 32.1)">390</text>
<text x="194.3" y="32.1" transform="rotate(-90 194.3 32.1)">390</text>
<text x="199" y="32.3" transform="rotate(-90 199 32.3)">390</text>
<text x="203.8" y="32.2" transform="rotate(-90 203.8 32.2)">390</text>
<text x="208.5" y="32.3" transform="rotate(-90 208.5 32.3)">390</text>
<text x="30.7" y="38.4">WE/2.2D</text>
<text x="43.1" y="40.8">IRQN/2.1B</text>
<text x="45.4" y="36">OE/2.1D</text>
<text x="118.7" y="39.3">TCK</text>
<text x="125.8" y="37">TMS</text>
<text x="126.7" y="41.7">TDI</text>
<text x="25.8" y="47.9">EEPROM_PGM/3.5C</text>
<text x="30.8" y="43.1">RW/2.2B</text>
<text x="50.7" y="45.5">DMA/3.5C</text>
<text x="118.4" y="44.1">TDO</text>
<text x="120.2" y="48.9">CLK_SEL</text>
<text x="138.4" y="52.8">MACHXO2-FPGA100TQFP</text>
<text x="233.3" y="51.5">SW_RUNHALT</text>
<text x="61.6" y="59">FPGA_BANK2_BOTTOM</text>
<text x="141.5" y="57.5">FPGA_BANK3_LEFT</text>
<text x="33.9" y="62.9">D2/2.2C</text>
<text x="45.9" y="65.3">D3/2.3A</text>
<text x="102.6" y="61.7">SW_RUNHALT</text>
<text x="122.3" y="64.1">PB_STEP</text>
<text x="178.7" y="65.7">CLK_SEL</text>
<text x="201.1" y="64.5">J1</text>
<text x="233.3" y="61.7">PB_STEP</text>
<text x="33.9" y="67.6">D4/2.2C</text>
<text x="45.9" y="70">D5/2.3A</text>
<text x="92.5" y="71.2">IRQ_COPROC/3.5C</text>
<text x="106.6" y="66.4">PB_RESET</text>
<text x="33.9" y="72.4">D6/2.2C</text>
<text x="34" y="77.2">A0/2.1C</text>
<text x="45.9" y="74.8">D7/2.3A</text>
<text x="103.8" y="76">CLK/2.3B</text>
<text x="119.3" y="73.6">IRQ_IO/2.5D</text>
<text x="233.3" y="73.6">PB_RESET</text>
<text x="34" y="81.9">A2/2.1C</text>
<text x="46" y="79.5">A1/2.1A</text>
<text x="101.2" y="80.7">IO_EN/2.5D</text>
<text x="117.6" y="83.1">RAM_EN/2.5A</text>
<text x="124.3" y="78.3">BE/2.1B</text>
<text x="180.9" y="82.4">VCC</text>
<text x="34" y="86.7">A4/2.1C</text>
<text x="46" y="89">A5/2.1A</text>
<text x="46" y="84.3">A3/2.1A</text>
<text x="98" y="85.5">ROM_EN/2.2D</text>
<text x="117.8" y="87.9">RESETN/2.3B</text>
<text x="217.6" y="84.4">VCC</text>
<text x="34" y="91.4">A6/2.1C</text>
<text x="46" y="93.8">A7/2.1A</text>
<text x="105.2" y="90.2">D0/2.2C</text>
<text x="124.4" y="92.6">D1/2.3A</text>
<text x="197.6" y="94">EXT_CLK</text>
<text x="214.9" y="94">TDI</text>
<text x="243" y="91.6">TDO</text>
<text x="250.6" y="94">TCK</text>
<text x="223.7" y="100">JP1</text>
<text x="243.5" y="96.4">TMS</text>
<text x="244.4" y="106.7" transform="rotate(-90 244.4 106.7)">4.7K</text>
<text x="125.5" y="121.3">VCCIO</text>
<text x="229.5" y="136.2">VCC</text>
<text x="161.9" y="142.5">EEPROM_PGM_IO/3.6C</text>
<text x="56.5" y="145.2">DMA_IO/3.6C</text>
<text x="59" y="149.7">WE_IO/3.6C</text>
<text x="74.4" y="147.1">IRQ_COPROC_IO/3.6C</text>
<text x="142.9" y="144.9">OE_IO/3.6C</text>
<text x="161.9" y="147.3">CLK_IO/3.6C</text>
<text x="86.1" y="154.4">A12_IO/3.2A</text>
<text x="102.8" y="152.1">A14_IO/3.2B</text>
<text x="145.3" y="154.4">A13_IO/3.2B</text>
<text x="161.9" y="152">A15_IO/3.2B</text>
<text x="187.6" y="155.1">0.1uF</text>
<text x="194.7" y="155.1">0.1uF</text>
<text x="201.9" y="155.1">0.1uF</text>
<text x="209" y="155.1">0.1uF</text>
<text x="218.5" y="155.1">0.1uF</text>
<text x="228" y="155.1">0.1uF</text>
<text x="237.5" y="155.1">0.1uF</text>
<text x="244.7" y="155.1">0.1uF</text>
<text x="254.2" y="155.1">0.1uF</text>
<text x="263.7" y="155.1">0.1uF</text>
<text x="270.8" y="155.1">0.1uF</text>
<text x="87.4" y="159.2">A8_IO/3.2A</text>
<text x="102.8" y="156.8">A10_IO/3.2A</text>
<text x="104.1" y="161.6">A6_IO/3.4B</text>
<text x="145.3" y="159.2">A9_IO/3.2A</text>
<text x="161.9" y="156.8">A11_IO/3.2A</text>
<text x="161.9" y="161.6">A7_IO/3.4B</text>
<text x="87.4" y="163.9">A4_IO/3.4A</text>
<text x="104.1" y="166.3">A2_IO/3.4A</text>
<text x="145.3" y="163.9">A5_IO/3.4B</text>
<text x="161.9" y="166.3">A3_IO/3.4A</text>
<text x="87.3" y="173.5">D4_IO/3.6A</text>
<text x="87.4" y="168.7">A0_IO/3.4A</text>
<text x="104" y="171.1">D6_IO/3.6B</text>
<text x="145.3" y="168.7">A1_IO/3.4A</text>
<text x="145.3" y="173.5">D5_IO/3.6B</text>
<text x="161.9" y="171.1">D7_IO/3.6B</text>
<text x="87.3" y="178.2">D0_IO/3.6A</text>
<text x="104" y="175.8">D2_IO/3.6A</text>
<text x="145.3" y="178.2">D1_IO/3.6A</text>
<text x="161.9" y="175.8">D3_IO/3.6A</text>
<text x="32.5" y="192.4">VCCIO VCC</text>
<text x="60.6" y="201.2">GND</text>
</g>
<g font-size="2" fill="#808080">
<text x="66.9" y="15.8">51</text>
<text x="73.5" y="16.9">PR6D</text>
<text x="133.9" y="16.8">76</text>
<text x="140.6" y="17.8">PT9D/DONE</text>
<text x="66.9" y="18.2">52</text>
<text x="66.9" y="20.6">53</text>
<text x="66.9" y="22.9">54</text>
<text x="73.5" y="19.2">PR6C</text>
<text x="73.5" y="21.6">PR6B</text>
<text x="73.5" y="24">PR6A</text>
<text x="133.9" y="19.1">77</text>
<text x="133.9" y="21.5">81</text>
<text x="133.9" y="23.9">82</text>
<text x="140.6" y="20.2">PT9C/INITN</text>
<text x="140.6" y="22.6">PT9B/PROGRAMN</text>
<text x="229.1" y="20.3">50*2</text>
<text x="230.2" y="22.7">5*2</text>
<text x="237.6" y="21.4">VCC</text>
<text x="237.6" y="23.8">VCC_IO_3</text>
<text x="66.9" y="25.3">57</text>
<text x="66.9" y="27.7">58</text>
<text x="73.5" y="26.4">PR5D</text>
<text x="73.5" y="28.8">PR5C</text>
<text x="133.9" y="26.3">85</text>
<text x="133.9" y="28.7">86</text>
<text x="140.6" y="24.9">PT9A/JTAGENB</text>
<text x="140.6" y="27.3">PT8D/SDA/PCLKC0_0</text>
<text x="140.6" y="29.7">PT8C/SCL/PCLKT0_0</text>
<text x="229.1" y="25.1">26*2</text>
<text x="229.1" y="29.8">80*2</text>
<text x="229.1" y="27.5">55*2</text>
<text x="237.6" y="26.1">VCC_IO_2</text>
<text x="237.6" y="28.5">VCC_IO_1</text>
<text x="66.9" y="30.1">62</text>
<text x="66.9" y="32.5">63</text>
<text x="66.9" y="34.8">66</text>
<text x="73.5" y="31.1">PR5B/PCLKC1_0</text>
<text x="73.5" y="33.5">PR5A/PCLKT1_0</text>
<text x="73.5" y="35.9">PR3D</text>
<text x="133.9" y="31">87</text>
<text x="133.9" y="33.4">88</text>
<text x="133.9" y="35.8">90</text>
<text x="140.6" y="32.1">PT8B/PCLKC0_1</text>
<text x="140.6" y="34.5">PT8A/PCLKT0_1</text>
<text x="230.2" y="32.2">6*8</text>
<text x="237.6" y="30.9">VCC_IO_0</text>
<text x="237.6" y="33.3">GND</text>
<text x="66.9" y="37.2">67</text>
<text x="66.9" y="39.6">70</text>
<text x="66.9" y="42">71</text>
<text x="73.5" y="38.3">PR3C</text>
<text x="73.5" y="40.6">PR3B</text>
<text x="133.9" y="38.2">91</text>
<text x="133.9" y="40.5">94</text>
<text x="140.6" y="36.8">PT7B/TMS</text>
<text x="140.6" y="39.2">PT7A/TCK</text>
<text x="140.6" y="41.6">PT6D/TDI</text>
<text x="176.8" y="39.1" transform="rotate(-90 176.8 39.1)">2</text>
<text x="181.6" y="39.1" transform="rotate(-90 181.6 39.1)">2</text>
<text x="186.3" y="39.1" transform="rotate(-90 186.3 39.1)">2</text>
<text x="191.1" y="39.1" transform="rotate(-90 191.1 39.1)">2</text>
<text x="195.8" y="39.1" transform="rotate(-90 195.8 39.1)">2</text>
<text x="200.6" y="39.1" transform="rotate(-90 200.6 39.1)">2</text>
<text x="205.3" y="39.1" transform="rotate(-90 205.3 39.1)">2</text>
<text x="66.9" y="44.4">74</text>
<text x="66.9" y="46.7">75</text>
<text x="73.5" y="43">PR3A</text>
<text x="73.5" y="45.4">PR2B</text>
<text x="73.5" y="47.8">PR2A</text>
<text x="133.9" y="42.9">95</text>
<text x="133.9" y="45.3">98</text>
<text x="133.9" y="47.7">99</text>
<text x="140.6" y="44">PT6C/TDO</text>
<text x="140.6" y="46.3">PT6B</text>
<text x="176.8" y="43.3" transform="rotate(-90 176.8 43.3)">1</text>
<text x="181.6" y="43.3" transform="rotate(-90 181.6 43.3)">1</text>
<text x="186.3" y="43.3" transform="rotate(-90 186.3 43.3)">1</text>
<text x="191.1" y="43.3" transform="rotate(-90 191.1 43.3)">1</text>
<text x="195.8" y="43.3" transform="rotate(-90 195.8 43.3)">1</text>
<text x="200.6" y="43.3" transform="rotate(-90 200.6 43.3)">1</text>
<text x="205.3" y="43.3" transform="rotate(-90 205.3 43.3)">1</text>
<text x="140.6" y="48.7">PT6A</text>
<text x="57.4" y="61.7">27</text>
<text x="57.4" y="64.1">28</text>
<text x="64" y="62.8">PB2A/CSSPIN</text>
<text x="64" y="65.1">PB2B</text>
<text x="138.1" y="60.5">1</text>
<text x="138.1" y="62.9">2</text>
<text x="138.1" y="65.3">3</text>
<text x="143.6" y="61.6">PL2A</text>
<text x="143.6" y="63.9">PL2B</text>
<text x="194.9" y="64.6">2</text>
<text x="198.4" y="62.2" transform="rotate(-90 198.4 62.2)">1</text>
<text x="57.4" y="66.5">31</text>
<text x="57.4" y="68.8">32</text>
<text x="57.4" y="71.2">34</text>
<text x="64" y="67.5">PB2C/MCLK/CCLK</text>
<text x="64" y="69.9">PB2D/SO/SPISO</text>
<text x="138.1" y="70">7</text>
<text x="138.1" y="67.7">4</text>
<text x="143.6" y="71.1">PL3A</text>
<text x="143.6" y="66.3">PL2C/PCLKT3_2</text>
<text x="143.6" y="68.7">PL2D/PCLKC3_2</text>
<text x="198.4" y="68.7" transform="rotate(-90 198.4 68.7)">3</text>
<text x="57.4" y="73.6">35</text>
<text x="57.4" y="76">38</text>
<text x="64" y="72.3">PB4A/PCLKT2_0</text>
<text x="64" y="74.6">PB4B/PCLKC2_0</text>
<text x="64" y="77">PB4C/PCLKT2_1</text>
<text x="137" y="74.8">12</text>
<text x="137" y="77.2">13</text>
<text x="138.1" y="72.4">8</text>
<text x="143.6" y="73.5">PL3B</text>
<text x="143.6" y="75.8">PL3C/PCLKT3_1</text>
<text x="57.4" y="78.4">39</text>
<text x="57.4" y="80.7">40</text>
<text x="57.4" y="83.1">41</text>
<text x="64" y="79.4">PB4D/PCLKC2_1</text>
<text x="64" y="81.8">PB7A</text>
<text x="137" y="79.5">16</text>
<text x="137" y="81.9">17</text>
<text x="143.6" y="78.2">PL3D/PCLKC3_1</text>
<text x="143.6" y="80.6">PL5A</text>
<text x="143.6" y="83">PL5B</text>
<text x="57.4" y="85.5">42</text>
<text x="57.4" y="87.9">43</text>
<text x="64" y="84.2">PB7B</text>
<text x="64" y="86.5">PB7C</text>
<text x="64" y="88.9">PB7D</text>
<text x="137" y="84.3">20</text>
<text x="137" y="86.7">21</text>
<text x="137" y="89.1">24</text>
<text x="143.6" y="85.3">PL5C/PCLKT3_0</text>
<text x="143.6" y="87.7">PL5D/PCLKC3_0</text>
<text x="57.4" y="90.2">48</text>
<text x="57.4" y="92.6">49</text>
<text x="64" y="91.3">PB9A/SN</text>
<text x="64" y="93.7">PB9B/SI/SISPI</text>
<text x="137" y="91.4">25</text>
<text x="143.6" y="90.1">PL6A</text>
<text x="143.6" y="92.5">PL6B</text>
<text x="226.8" y="90.5">1</text>
<text x="226.8" y="92.9">3</text>
<text x="226.8" y="95.2">5</text>
<text x="234.7" y="90.5">2</text>
<text x="234.7" y="92.9">4</text>
<text x="234.7" y="95.2">6</text>
<text x="38.9" y="134.2" transform="rotate(-90 38.9 134.2)">SCL1</text>
<text x="41.2" y="134.2" transform="rotate(-90 41.2 134.2)">SDA1</text>
<text x="43.6" y="134.2" transform="rotate(-90 43.6 134.2)">AREF</text>
<text x="46" y="134.2" transform="rotate(-90 46 134.2)">GND</text>
<text x="48.4" y="134.2" transform="rotate(-90 48.4 134.2)">13</text>
<text x="50.8" y="134.2" transform="rotate(-90 50.8 134.2)">12</text>
<text x="53.1" y="134.2" transform="rotate(-90 53.1 134.2)">11</text>
<text x="55.5" y="134.2" transform="rotate(-90 55.5 134.2)">10</text>
<text x="57.9" y="134.2" transform="rotate(-90 57.9 134.2)">9</text>
<text x="58.9" y="137.9" transform="rotate(-90 58.9 137.9)">9</text>
<text x="60.3" y="134.2" transform="rotate(-90 60.3 134.2)">8</text>
<text x="61.3" y="137.9" transform="rotate(-90 61.3 137.9)">8</text>
<text x="67.4" y="134.2" transform="rotate(-90 67.4 134.2)">7</text>
<text x="68.4" y="137.9" transform="rotate(-90 68.4 137.9)">7</text>
<text x="69.8" y="134.2" transform="rotate(-90 69.8 134.2)">6</text>
<text x="70.8" y="137.9" transform="rotate(-90 70.8 137.9)">6</text>
<text x="72.2" y="134.2" transform="rotate(-90 72.2 134.2)">5</text>
<text x="73.2" y="137.9" transform="rotate(-90 73.2 137.9)">5</text>
<text x="74.5" y="134.2" transform="rotate(-90 74.5 134.2)">4</text>
<text x="75.6" y="137.9" transform="rotate(-90 75.6 137.9)">4</text>
<text x="76.9" y="134.2" transform="rotate(-90 76.9 134.2)">3</text>
<text x="78" y="137.9" transform="rotate(-90 78 137.9)">3</text>
<text x="79.3" y="134.2" transform="rotate(-90 79.3 134.2)">2</text>
<text x="80.3" y="137.9" transform="rotate(-90 80.3 137.9)">2</text>
<text x="81.7" y="134.2" transform="rotate(-90 81.7 134.2)">1</text>
<text x="84.1" y="134.2" transform="rotate(-90 84.1 134.2)">0</text>
<text x="91.2" y="134.2" transform="rotate(-90 91.2 134.2)">14</text>
<text x="93.6" y="134.2" transform="rotate(-90 93.6 134.2)">15</text>
<text x="95.9" y="134.2" transform="rotate(-90 95.9 134.2)">16</text>
<text x="98.3" y="134.2" transform="rotate(-90 98.3 134.2)">17</text>
<text x="100.7" y="134.2" transform="rotate(-90 100.7 134.2)">18</text>
<text x="103.1" y="134.2" transform="rotate(-90 103.1 134.2)">19</text>
<text x="105.5" y="134.2" transform="rotate(-90 105.5 134.2)">20</text>
<text x="107.8" y="134.2" transform="rotate(-90 107.8 134.2)">21</text>
<text x="39.9" y="141.8" transform="rotate(-90 39.9 141.8)">SCL1</text>
<text x="42.3" y="142" transform="rotate(-90 42.3 142)">SDA1</text>
<text x="44.7" y="142.1" transform="rotate(-90 44.7 142.1)">AREF</text>
<text x="47" y="141.2" transform="rotate(-90 47 141.2)">GND</text>
<text x="49.4" y="139" transform="rotate(-90 49.4 139)">13</text>
<text x="51.8" y="139" transform="rotate(-90 51.8 139)">12</text>
<text x="54.2" y="138.9" transform="rotate(-90 54.2 138.9)">11</text>
<text x="56.6" y="139" transform="rotate(-90 56.6 139)">10</text>
<text x="82.7" y="141.8" transform="rotate(-90 82.7 141.8)">1(TX)</text>
<text x="85.1" y="142" transform="rotate(-90 85.1 142)">0(RX)</text>
<text x="118.6" y="140">+5V.</text>
<text x="120.4" y="142.4">22</text>
<text x="136.5" y="140">+5V..</text>
<text x="136.5" y="142.4">23</text>
<text x="92.2" y="144.1" transform="rotate(-90 92.2 144.1)">14(TX3)</text>
<text x="94.6" y="144.3" transform="rotate(-90 94.6 144.3)">15(RX3)</text>
<text x="97" y="144.1" transform="rotate(-90 97 144.1)">16(TX2)</text>
<text x="99.4" y="144.3" transform="rotate(-90 99.4 144.3)">17(RX2)</text>
<text x="101.7" y="144.1" transform="rotate(-90 101.7 144.1)">18(TX1)</text>
<text x="104.1" y="144.3" transform="rotate(-90 104.1 144.3)">19(RX1)</text>
<text x="106.5" y="144.5" transform="rotate(-90 106.5 144.5)">20(SDA)</text>
<text x="108.9" y="144.3" transform="rotate(-90 108.9 144.3)">21(SCL)</text>
<text x="120.4" y="149.5">28</text>
<text x="120.4" y="147.2">26</text>
<text x="120.4" y="144.8">24</text>
<text x="136.5" y="144.8">25</text>
<text x="136.5" y="147.2">27</text>
<text x="136.5" y="149.6">29</text>
<text x="120.4" y="154.3">32</text>
<text x="120.4" y="151.9">30</text>
<text x="136.5" y="151.9">31</text>
<text x="136.5" y="154.3">33</text>
<text x="120.4" y="161.4">38</text>
<text x="120.4" y="159.1">36</text>
<text x="120.4" y="156.7">34</text>
<text x="136.5" y="156.7">35</text>
<text x="136.5" y="159.1">37</text>
<text x="136.5" y="161.4">39</text>
<text x="120.4" y="166.2">42</text>
<text x="120.4" y="163.8">40</text>
<text x="136.5" y="163.8">41</text>
<text x="136.5" y="166.2">43</text>
<text x="120.4" y="173.3">48</text>
<text x="120.4" y="170.9">46</text>
<text x="120.4" y="168.6">44</text>
<text x="136.5" y="168.6">45</text>
<text x="136.5" y="171">47</text>
<text x="136.5" y="173.3">49</text>
<text x="120.4" y="178.1">52</text>
<text x="120.4" y="175.7">50</text>
<text x="136.5" y="175.7">51</text>
<text x="136.5" y="178.1">53</text>
<text x="49.4" y="182.3" transform="rotate(-90 49.4 182.3)">(N/C)</text>
<text x="51.8" y="182.3" transform="rotate(-90 51.8 182.3)">IOREF</text>
<text x="54.2" y="182.3" transform="rotate(-90 54.2 182.3)">RESET</text>
<text x="56.6" y="182.3" transform="rotate(-90 56.6 182.3)">3.3V</text>
<text x="58.9" y="182.3" transform="rotate(-90 58.9 182.3)">5V</text>
<text x="61.3" y="182.3" transform="rotate(-90 61.3 182.3)">GND..</text>
<text x="63.7" y="182.3" transform="rotate(-90 63.7 182.3)">GND.</text>
<text x="66.1" y="182.3" transform="rotate(-90 66.1 182.3)">VIN</text>
<text x="73.2" y="182.3" transform="rotate(-90 73.2 182.3)">A0</text>
<text x="75.6" y="182.3" transform="rotate(-90 75.6 182.3)">A1</text>
<text x="78" y="182.3" transform="rotate(-90 78 182.3)">A2</text>
<text x="80.3" y="182.3" transform="rotate(-90 80.3 182.3)">A3</text>
<text x="82.7" y="182.3" transform="rotate(-90 82.7 182.3)">A4</text>
<text x="85.1" y="182.3" transform="rotate(-90 85.1 182.3)">A5</text>
<text x="87.5" y="182.3" transform="rotate(-90 87.5 182.3)">A6</text>
<text x="89.9" y="182.3" transform="rotate(-90 89.9 182.3)">A7</text>
<text x="97" y="182.3" transform="rotate(-90 97 182.3)">A8</text>
<text x="99.4" y="182.3" transform="rotate(-90 99.4 182.3)">A9</text>
<text x="101.7" y="182.3" transform="rotate(-90 101.7 182.3)">A10</text>
<text x="104.1" y="182.3" transform="rotate(-90 104.1 182.3)">A11</text>
<text x="106.5" y="182.3" transform="rotate(-90 106.5 182.3)">A12</text>
<text x="108.9" y="182.3" transform="rotate(-90 108.9 182.3)">A13</text>
<text x="111.3" y="182.3" transform="rotate(-90 111.3 182.3)">A14</text>
<text x="113.6" y="182.3" transform="rotate(-90 113.6 182.3)">A15</text>
<text x="116.5" y="180.5">GND...</text>
<text x="136.5" y="180.5">GND.</text>
<text x="141.6" y="180.5">...</text>
<text x="48.4" y="188.3" transform="rotate(-90 48.4 188.3)">N/C</text>
<text x="50.8" y="191.5" transform="rotate(-90 50.8 191.5)">I/OREF</text>
<text x="53.1" y="191.6" transform="rotate(-90 53.1 191.6)">RESET</text>
<text x="55.5" y="189" transform="rotate(-90 55.5 189)">3.3V</text>
<text x="57.9" y="187.3" transform="rotate(-90 57.9 187.3)">5V</text>
<text x="60.3" y="190.4" transform="rotate(-90 60.3 190.4)">GND..</text>
<text x="62.7" y="189.9" transform="rotate(-90 62.7 189.9)">GND.</text>
<text x="65" y="188.2" transform="rotate(-90 65 188.2)">VIN</text>
<text x="72.2" y="187.3" transform="rotate(-90 72.2 187.3)">A0</text>
<text x="74.5" y="187.3" transform="rotate(-90 74.5 187.3)">A1</text>
<text x="76.9" y="187.3" transform="rotate(-90 76.9 187.3)">A2</text>
<text x="79.3" y="187.3" transform="rotate(-90 79.3 187.3)">A3</text>
<text x="81.7" y="187.3" transform="rotate(-90 81.7 187.3)">A4</text>
<text x="84.1" y="187.3" transform="rotate(-90 84.1 187.3)">A5</text>
<text x="86.4" y="187.3" transform="rotate(-90 86.4 187.3)">A6</text>
<text x="88.8" y="187.3" transform="rotate(-90 88.8 187.3)">A7</text>
<text x="95.9" y="187.3" transform="rotate(-90 95.9 187.3)">A8</text>
<text x="98.3" y="187.3" transform="rotate(-90 98.3 187.3)">A9</text>
<text x="100.7" y="188.4" transform="rotate(-90 100.7 188.4)">A10</text>
<text x="103.1" y="188.3" transform="rotate(-90 103.1 188.3)">A11</text>
<text x="105.5" y="188.4" transform="rotate(-90 105.5 188.4)">A12</text>
<text x="107.8" y="188.4" transform="rotate(-90 107.8 188.4)">A13</text>
<text x="110.2" y="188.4" transform="rotate(-90 110.2 188.4)">A14</text>
<text x="112.6" y="188.4" transform="rotate(-90 112.6 188.4)">A15</text>
</g>
<g font-size="1.7" fill="#c90d0c">
<text x="178.5" y="38.9" transform="rotate(-90 178.5 38.9)">+</text>
<text x="183.3" y="38.9" transform="rotate(-90 183.3 38.9)">+</text>
<text x="188" y="38.9" transform="rotate(-90 188 38.9)">+</text>
<text x="192.8" y="38.9" transform="rotate(-90 192.8 38.9)">+</text>
<text x="197.6" y="38.9" transform="rotate(-90 197.6 38.9)">+</text>
<text x="202.3" y="38.9" transform="rotate(-90 202.3 38.9)">+</text>
<text x="207.1" y="38.9" transform="rotate(-90 207.1 38.9)">+</text>
<text x="181.5" y="90.3">VCC</text>
<text x="184.9" y="93.7">OUT</text>
<text x="186" y="90.8">EN</text>
<text x="181.3" y="96.8">GND</text>
</g>
<g font-size="1.7" fill="#808080">
<text x="220.2" y="50.4">3</text>
<text x="220.4" y="48">2</text>
<text x="227.6" y="50.4">1</text>
</g>
<g font-size="1.1" fill="#c90d0c">
<text x="129.1" y="122.4">IO</text>
<text x="36.3" y="193.8">IO</text>
</g>
</svg>
